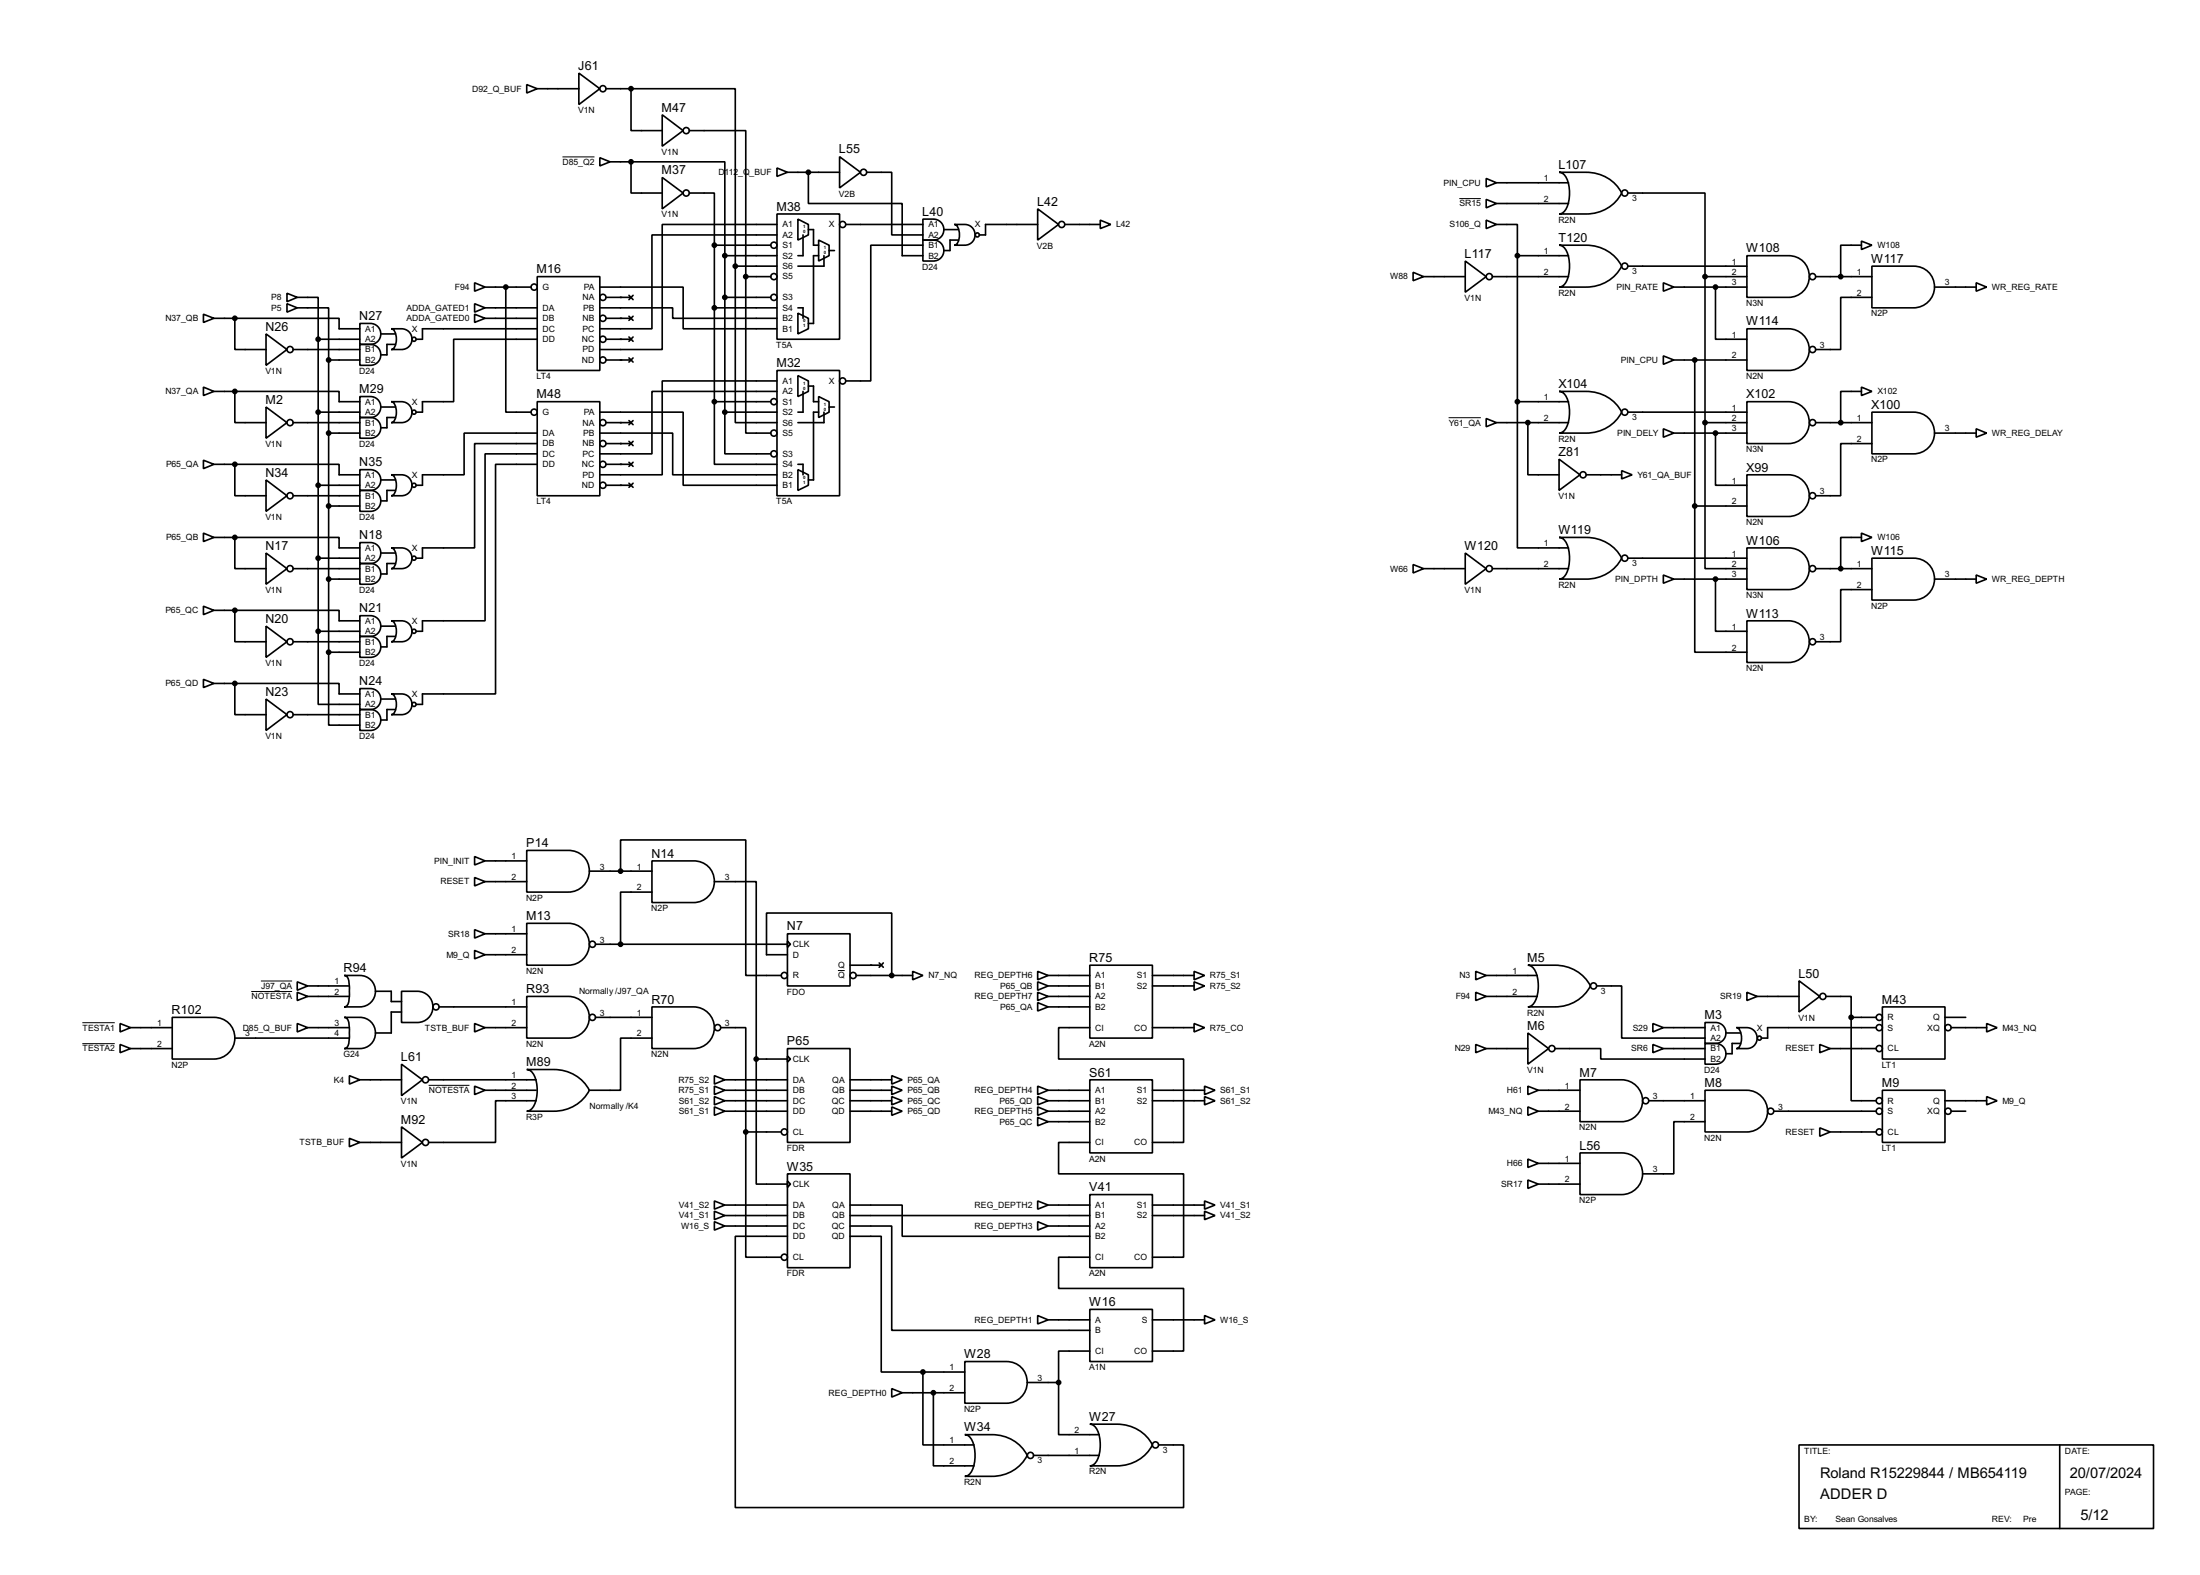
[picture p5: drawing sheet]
<svg xmlns="http://www.w3.org/2000/svg" width="536mm" height="383mm" viewBox="0 0 536 383" stroke-linecap="round" stroke-linejoin="round" font-family="sans-serif">
<g fill="none" stroke="#000" stroke-width=".4">
<path d="M141 17.8l5.1 3.8-5.1 3.9zM128.3 20.6l2.6 1-2.6 1.1zM130.9 21.6h10.1M146.1 38.4l2.5 1-2.5 1zM147.6 21.6h6.1M148.6 39.4h5.1M153.7 39.4h22.9v22.9M153.7 39.4v7.6h7.6M153.7 21.6h25.4v43.2M153.7 21.6v10.2h7.6M161.3 28l5.1 3.8-5.1 3.8zM167.9 31.8h13.8v35.6"/>
<path d="M204.5 38.2l5.1 3.8-5.1 3.8zM161.3 43.2l5.1 3.8-5.1 3.9zM167.9 47h6.1v12.7M174 59.7v38.1M174 59.7h13.8M189.3 52.1h15.2v30.5h-15.2zM189.3 40.9l2.5 1.1-2.5 1zM189.3 57.2h-30.5v22.9h-12.7M189.3 54.7h-28v30.4h-15.2M191.8 42h12.7M194.4 53.4l2.5 1.3v2.5l-2.5 1.3zM195.6 57.2v5.1h-1.2"/>
<path d="M196.9 42v7.6h22.9v12.7h5M196.9 55.9h1.3v3.8h1.2M199.4 58.5l2.6 1.2v2.6l-2.6 1.3zM206 54.7h18.8M211.1 42h6.1v15.2h7.6M224.8 53.4a5 5 0 0 1 4.2 .5 2.55 2.55 0 0 1 .8 2.9 2.55 2.55 0 0 1-2.4 1.7h-2.6zM224.8 58.5a5.1 5.1 0 0 1 4.2 .5 2.57 2.57 0 0 1 .8 2.8 2.57 2.57 0 0 1-2.4 1.8h-2.6zM224.8 59.7h-12.7v33.1h-6.1M229.9 55.9h3.6M232.5 54.7a5 5 0 0 1 4.1 .5 2.53 2.53 0 0 1 .8 2.8 2.53 2.53 0 0 1-2.4 1.7h-2.5a2.21 2.21 0 0 0 1.2-2.5 2.24 2.24 0 0 0-1.2-2.5zM233.5 58.5h-2.1v2.5h-1.5M252.8 50.9l5.1 3.8-5.1 3.8z"/>
<path d="M252.8 54.7h-12.7v2.5h-1.5M259.4 54.7h8.6M268 53.6l2.6 1.1-2.6 1zM362 53.6l2.5 1.1-2.5 1zM362 43.5l2.5 1-2.5 1zM362 48.6l2.5 1-2.5 1zM364.5 54.7h5.1v7.6M364.5 44.5h17.6M364.5 49.6h17.6M379.8 59.7h6.6a9.6 9.6 0 0 1 8.6 5.1 9.5 9.5 0 0 1-8.6 5.1h-6.6a3.2 3.2 0 0 0 2.3-3.1 7.8 7.8 0 0 0-1.3-6.7zM379.8 42h6.6a9.5 9.5 0 0 1 8.6 5 9.5 9.5 0 0 1-8.6 5.1h-6.6a3.2 3.2 0 0 0 2.3-3.1 7.7 7.7 0 0 0-1.3-6.6zM396.5 47h18.8v20.4"/>
<path d="M453.4 58.7l2.6 1-2.6 1.1zM453.4 59.7h-5v7.7M49.6 76.5l2.5 1-2.5 1zM52.1 77.5h5.1M57.2 77.5h25.4v2.6h5.1M57.2 77.5v7.6h7.6M69.9 74l2.5 1-2.5 1zM69.9 71.4l2.5 1-2.5 1.1zM72.4 75h7.7v12.7M72.4 72.4h5.1v10.2M87.7 78.8a5 5 0 0 1 4.1 .5 2.55 2.55 0 0 1 .8 2.9 2.55 2.55 0 0 1-2.4 1.7h-2.5zM115.6 68.9l2.6 1-2.6 1z"/>
<path d="M115.6 74l2.6 1-2.6 1zM115.6 76.5l2.6 1-2.6 1zM118.2 69.9h11.1M118.2 75h12.7M118.2 77.5h12.7M123.2 69.9v30.5h6.1M130.9 67.4h15.2v22.8h-15.2zM146.1 69.9h20.3v10.2h22.9M146.1 75h17.8v2.5h25.4M147.6 72.4h6.1M147.6 77.5h6.1M153.2 71.9l1 1.1"/>
<path d="M153.2 77l1 1M154.2 71.9l-1 1.1M154.2 77l-1 1M174 75h15.3M176.6 72.4h11.2M176.6 62.3v38.1M176.6 62.3h12.7M179.1 64.8v38.1h10.2M179.1 64.8h10.2M181.7 67.4v38.1h6.1M181.7 67.4h6.1M194.4 76.3l2.5 1.2v2.6l-2.5 1.2z"/>
<path d="M194.4 75h1.2v2.5M199.4 62.3h-1.2v16.5h-1.3M200.7 62.3v2.5h-6.3M202 61h1.3M344.2 66.3l2.6 1.1-2.6 1zM346.8 67.4h10.1M356.9 63.6l5.1 3.8-5.1 3.8zM363.5 67.4h18.6M369.6 62.3h12.5M369.6 62.3v35.5M396.5 64.8h29M405.2 68.9l2.5 1-2.5 1z"/>
<path d="M407.7 69.9h17.8M415.3 67.4h10.2M415.3 67.4v35.5M417.9 69.9v12.7h7.6M425.5 62.3h10.2a5.1 5.1 0 0 1 5 5 5.1 5.1 0 0 1-5 5.1h-10.2zM442.3 67.4h13.7M456 64.8h10.1a5.1 5.1 0 0 1 5.1 5.1 5.1 5.1 0 0 1-5.1 5.1h-10.1zM456 72.4h-7.6v12.7h-6.1M471.2 69.9h10.2M481.4 68.9l2.5 1-2.5 1zM49.6 94.3l2.5 1-2.5 1zM52.1 95.3h5.1"/>
<path d="M57.2 95.3h25.4v2.5h5.1M57.2 95.3v7.6h7.6M64.8 81.3l5.1 3.8-5.1 3.9zM64.8 99.1l5.1 3.8-5.1 3.8zM71.4 85.1h16.3M77.5 82.6v71.1M77.5 82.6h10.2M80.1 87.7v71.1M80.1 87.7h7.6M87.7 83.9a5.1 5.1 0 0 1 4.1 .5 2.57 2.57 0 0 1 .8 2.8 2.57 2.57 0 0 1-2.4 1.8h-2.5zM87.7 96.6a5.1 5.1 0 0 1 4.1 .5 2.57 2.57 0 0 1 .8 2.8 2.57 2.57 0 0 1-2.4 1.8h-2.5zM92.8 99.1h3.5"/>
<path d="M92.8 81.3h3.5M95.3 80.1a5.1 5.1 0 0 1 4.1 .5 2.53 2.53 0 0 1 .8 2.8 2.53 2.53 0 0 1-2.4 1.7h-2.5a2.21 2.21 0 0 0 1.3-2.5 2.24 2.24 0 0 0-1.3-2.5zM95.3 97.8a5 5 0 0 1 4.1 .6 2.55 2.55 0 0 1 .8 2.8 2.55 2.55 0 0 1-2.4 1.7h-2.5a2.24 2.24 0 0 0 1.3-2.5 2.29 2.29 0 0 0-1.3-2.6zM96.3 83.9h-2v2.5h-1.5M130.9 97.8h15.2v22.9h-15.2zM130.9 82.6h-20.4v15.2h-7.6v2.6h-1.5M130.9 80.1h-28v2.5h-1.5M147.6 87.7h6.1M147.6 82.6h6.1M153.2 82.1l1 1M153.2 87.2l1 1M154.2 82.1l-1 1"/>
<path d="M154.2 87.2l-1 1M174 97.8v15.3h15.3M174 97.8h13.8M189.3 90.2h15.2v30.5h-15.2zM189.3 95.3h-30.5v15.2h-12.7M189.3 92.8h-28v22.8h-15.2M194.4 91.5l2.5 1.3v2.5l-2.5 1.3zM195.6 95.3v5.1h-1.2M196.9 94h1.3v3.8h1.2M199.4 96.6l2.6 1.2v2.6l-2.6 1.3zM202 99.1h1.3M369.6 97.8v35.6h12.5"/>
<path d="M369.6 97.8h12.5M379.8 95.3h6.6a9.5 9.5 0 0 1 8.6 5.1 9.5 9.5 0 0 1-8.6 5.1h-6.6a3.2 3.2 0 0 0 2.3-3.2 7.7 7.7 0 0 0-1.3-6.6zM405.2 86.7l2.5 1-2.5 1zM407.7 87.7h17.8M412.8 87.7v35.5M425.5 80.1h10.2a5.1 5.1 0 0 1 5 5 5.1 5.1 0 0 1-5 5.1h-10.2zM425.5 97.8h10.2a5.1 5.1 0 0 1 5 5.1 5.1 5.1 0 0 1-5 5.1h-10.2zM453.4 94.3l2.6 1-2.6 1zM453.4 95.3h-5v7.6M49.6 112.1l2.5 1-2.5 1zM52.1 113.1h5.1M57.2 113.1h25.4v2.5h5.1"/>
<path d="M57.2 113.1v7.6h7.6M64.8 116.9l5.1 3.8-5.1 3.8zM71.4 102.9h16.3M77.5 100.4h10.2M77.5 118.2h10.2M80.1 105.5h7.6M87.7 101.7a5.2 5.2 0 0 1 4.1 .5 2.54 2.54 0 0 1 .8 2.8 2.54 2.54 0 0 1-2.4 1.7h-2.5zM87.7 114.4a5.2 5.2 0 0 1 4.1 .5 2.54 2.54 0 0 1 .8 2.8 2.54 2.54 0 0 1-2.4 1.7h-2.5zM87.7 119.4a5.1 5.1 0 0 1 4.1 .5 2.56 2.56 0 0 1 .8 2.9 2.56 2.56 0 0 1-2.4 1.7h-2.5zM92.8 116.9h3.5M95.3 115.6a5.1 5.1 0 0 1 4.1 .5 2.57 2.57 0 0 1 .8 2.9 2.57 2.57 0 0 1-2.4 1.7h-2.5a2.29 2.29 0 0 0 1.3-2.5 2.24 2.24 0 0 0-1.3-2.6zM96.3 101.7h-2v2.5h-1.5"/>
<path d="M96.3 119.4h-2v2.6h-1.5M130.9 105.5h-17.8v10.1h-10.2v2.6h-1.5M130.9 108h-15.3v25.4h-12.7v2.5h-1.5M130.9 110.5h-12.7v40.7h-15.3v2.5h-1.5M130.9 113.1h-10.2v55.9h-17.8v2.5h-1.5M146.1 100.4h20.3v17.8h22.9M146.1 105.5h17.8v10.1h25.4M147.6 118.2h6.1M147.6 102.9h6.1M147.6 113.1h6.1M147.6 108h6.1M153.2 102.4l1 1"/>
<path d="M153.2 107.5l1 1M153.2 112.6l1 1M153.2 117.7l1 1M154.2 102.4l-1 1M154.2 107.5l-1 1M154.2 112.6l-1 1M154.2 117.7l-1 1M176.6 100.4v10.1h11.2M176.6 100.4h12.7M194.4 114.4l2.5 1.2v2.6l-2.5 1.2zM194.4 113.1h1.2v2.5M199.4 100.4h-1.2v16.5h-1.3"/>
<path d="M200.7 100.4v2.5h-6.3M362 101.9l2.5 1-2.5 1zM364.5 102.9h17.6M372.2 102.9v12.7h7.6M379.8 111.8l5.1 3.8-5.1 3.8zM386.4 115.6h8.6M395 114.6l2.6 1-2.6 1zM396.5 100.4h29M405.2 104.4l2.5 1.1-2.5 1zM407.7 105.5h17.8M415.3 102.9v35.6h10.2M415.3 102.9h10.2"/>
<path d="M417.9 105.5v12.7h7.6M425.5 115.6h10.2a5.1 5.1 0 0 1 5 5.1 5.1 5.1 0 0 1-5 5.1h-10.2zM442.3 102.9h13.7M456 100.4h10.1a5.1 5.1 0 0 1 5.1 5 5.1 5.1 0 0 1-5.1 5.1h-10.1zM456 108h-7.6v12.7h-6.1M471.2 105.5h10.2M481.4 104.4l2.5 1.1-2.5 1zM49.6 129.8l2.5 1.1-2.5 1zM52.1 130.9h5.1M57.2 130.9h25.4v2.5h5.1M57.2 130.9v7.6h7.6M64.8 134.7l5.1 3.8-5.1 3.8z"/>
<path d="M71.4 138.5h16.3M71.4 120.7h16.3M77.5 135.9h10.2M80.1 123.2h7.6M87.7 132.1a5.1 5.1 0 0 1 4.1 .5 2.56 2.56 0 0 1 .8 2.9 2.56 2.56 0 0 1-2.4 1.7h-2.5zM87.7 137.2a5.1 5.1 0 0 1 4.1 .5 2.53 2.53 0 0 1 .8 2.9 2.53 2.53 0 0 1-2.4 1.7h-2.5zM92.8 134.7h3.5M95.3 133.4a5.1 5.1 0 0 1 4.1 .5 2.54 2.54 0 0 1 .8 2.9 2.54 2.54 0 0 1-2.4 1.7h-2.5a2.24 2.24 0 0 0 1.3-2.6 2.21 2.21 0 0 0-1.3-2.5zM96.3 137.2h-2v2.6h-1.5M344.2 137.5l2.6 1-2.6 1zM346.8 138.5h10.1M356.9 134.7l5.1 3.8-5.1 3.8z"/>
<path d="M363.5 138.5h18.6M379.8 130.9h6.6a9.5 9.5 0 0 1 8.6 5 9.5 9.5 0 0 1-8.6 5.1h-6.6a3.2 3.2 0 0 0 2.3-3.1 7.7 7.7 0 0 0-1.3-6.6zM396.5 135.9h29M412.8 123.2v35.6h12.7M412.8 123.2h12.7M425.5 133.4h10.2a5.1 5.1 0 0 1 5 5.1 5.1 5.1 0 0 1-5 5.1h-10.2zM442.3 138.5h13.7M453.4 129.8l2.6 1.1-2.6 1zM453.4 130.9h-5v7.6M456 135.9h10.1a5.1 5.1 0 0 1 5.1 5.1 5.1 5.1 0 0 1-5.1 5.1h-10.1zM49.6 147.6l2.5 1-2.5 1.1zM52.1 148.6h5.1"/>
<path d="M57.2 148.6h25.4v2.6h5.1M57.2 148.6v7.7h7.6M64.8 152.5l5.1 3.8-5.1 3.8zM71.4 156.3h16.3M77.5 153.7v17.8h10.2M77.5 153.7h10.2M80.1 158.8v17.8h7.6M80.1 141h7.6M80.1 158.8h7.6M87.7 149.9a5.1 5.1 0 0 1 4.1 .5 2.53 2.53 0 0 1 .8 2.9 2.53 2.53 0 0 1-2.4 1.7h-2.5zM87.7 155a5 5 0 0 1 4.1 .5 2.55 2.55 0 0 1 .8 2.9 2.55 2.55 0 0 1-2.4 1.7h-2.5zM92.8 152.5h3.5"/>
<path d="M95.3 151.2a5.1 5.1 0 0 1 4.1 .5 2.56 2.56 0 0 1 .8 2.8 2.56 2.56 0 0 1-2.4 1.8h-2.5a2.24 2.24 0 0 0 1.3-2.6 2.24 2.24 0 0 0-1.3-2.5zM96.3 155h-2v2.5h-1.5M405.2 140l2.5 1-2.5 1zM407.7 141h17.8M417.9 141v12.7h7.6M425.5 151.2h10.2a5.1 5.1 0 0 1 5 5 5.1 5.1 0 0 1-5 5.1h-10.2zM456 143.6h-7.6v12.7h-6.1M471.2 141h10.2M481.4 140l2.5 1-2.5 1zM49.6 165.4l2.5 1-2.5 1zM52.1 166.4h5.1M57.2 166.4h25.4v2.6h5.1"/>
<path d="M57.2 166.4v7.6h7.6M64.8 170.2l5.1 3.8-5.1 3.9zM71.4 174h16.3M87.7 167.7a5 5 0 0 1 4.1 .5 2.55 2.55 0 0 1 .8 2.9 2.55 2.55 0 0 1-2.4 1.7h-2.5zM87.7 172.8a5.1 5.1 0 0 1 4.1 .5 2.57 2.57 0 0 1 .8 2.8 2.57 2.57 0 0 1-2.4 1.8h-2.5zM92.8 170.2h3.5M95.3 169a5.1 5.1 0 0 1 4.1 .5 2.53 2.53 0 0 1 .8 2.8 2.53 2.53 0 0 1-2.4 1.7h-2.5a2.21 2.21 0 0 0 1.3-2.5 2.24 2.24 0 0 0-1.3-2.5zM96.3 172.8h-2v2.5h-1.5M115.6 213.7l2.6 1-2.6 1zM115.6 208.6l2.6 1-2.6 1zM118.2 214.7h10.1M118.2 209.6h10.1"/>
<path d="M128.3 207.1h10.2a5.1 5.1 0 0 1 5.1 5 5.1 5.1 0 0 1-5.1 5.1h-10.2zM143.6 212.1h15.2M151.2 212.1v-7.6h30.5v33h8.6M158.8 209.6h10.2a5.1 5.1 0 0 1 5 5.1 5.1 5.1 0 0 1-5 5.1h-10.2zM158.8 217.2h-7.6v12.7M174 214.7h10.2v43.2M72.4 239.1l2.6 1-2.6 1zM83.9 237.5h3.8a3.8 3.8 0 0 1 3.8 3.8 3.8 3.8 0 0 1-3.8 3.9h-3.8a1.73 1.73 0 0 0 1.2-2 16.7 16.7 0 0 0-.4-5.1l-.3-.4zM115.6 231.4l2.6 1.1-2.6 1zM115.6 226.4l2.6 1-2.6 1zM118.2 232.5h10.1M118.2 227.4h10.1"/>
<path d="M128.3 224.8h10.2a5.1 5.1 0 0 1 5.1 5.1 5.1 5.1 0 0 1-5.1 5.1h-10.2zM145.1 229.9h46.7M191.8 227.4h15.3v12.7h-15.3zM191.8 229.2l.8 .7-.8 .8zM191.8 232.5h-5.1v-10.2h30.5v15.2M207.1 235h7.6M208.6 237.5h13.7M214.2 234.5l1 1M215.2 234.5l-1 1M222.3 236.5l2.5 1-2.5 1.1zM252.8 236.5l2.5 1-2.5 1.1zM252.8 239.1l2.5 1-2.5 1z"/>
<path d="M255.3 237.5h10.2M265.5 235h15.2v17.8h-15.2zM280.7 237.5h10.2M290.9 239.1l2.5 1-2.5 1zM290.9 236.5l2.5 1-2.5 1.1zM359.5 236.5l2.5 1-2.5 1.1zM362 237.5h12.5M372.2 235h6.6a9.6 9.6 0 0 1 8.6 5.1 9.6 9.6 0 0 1-8.6 5.1h-6.6a3.2 3.2 0 0 0 2.3-3.2 7.6 7.6 0 0 0-1.3-6.6zM438.2 238.8l5.1 3.8-5.1 3.8zM29.3 249.2l2.5 1-2.5 1.1zM29.3 254.3l2.5 1-2.5 1zM31.8 250.2h10.2"/>
<path d="M31.8 255.3h10.2M42 247.7h10.1a5.1 5.1 0 0 1 5.1 5.1 5.1 5.1 0 0 1-5.1 5.1h-10.1zM57.2 252.8h27.9M72.4 241.6l2.6 1-2.6 1zM72.4 249.2l2.6 1-2.6 1.1zM75 240.1h10.1M75 250.2h10.1M75 242.6h10.1M83.9 247.7h3.8a3.8 3.8 0 0 1 3.8 3.8 3.8 3.8 0 0 1-3.8 3.8h-3.8a1.73 1.73 0 0 0 1.2-1.9 16.4 16.4 0 0 0-.4-5.1l-.3-.4zM91.5 241.4h3.8v2.5h2.5M97.8 241.4h3.9a3.8 3.8 0 0 1 3.8 3.8 3.8 3.8 0 0 1-3.8 3.8h-3.9zM97.8 259.1l5.1 3.8-5.1 3.9z"/>
<path d="M97.8 246.4h-2.5v5.1h-3.8M107 245.2h21.3M115.6 249.2l2.6 1-2.6 1.1zM118.2 250.2h10.1M128.3 242.6h10.2a5.1 5.1 0 0 1 5.1 5.1 5.1 5.1 0 0 1-5.1 5.1h-10.2zM145.1 247.7h13.7M158.8 245.2h10.2a5.1 5.1 0 0 1 5 5 5.1 5.1 0 0 1-5 5.1h-10.2zM158.8 252.8h-7.6v12.7h-7.6M175.6 250.2h6.1v25.4M184.2 257.9v30.4h7.6M184.2 257.9h7.6M191.8 255.3h15.3v22.9h-15.3z"/>
<path d="M191.8 257.1l.8 .8-.8 .7zM252.8 241.6l2.5 1-2.5 1zM252.8 244.1l2.5 1.1-2.5 1zM255.3 240.1h10.2M255.3 242.6h10.2M255.3 245.2h10.2M265.5 250.2h-7.6v7.7h30.4v20.3h-7.6M280.7 240.1h10.2M280.7 250.2h10.2M290.9 249.2l2.5 1-2.5 1.1zM359.5 254.3l2.5 1-2.5 1zM359.5 241.6l2.5 1-2.5 1z"/>
<path d="M362 242.6h12.5M362 255.3h10.2M372.2 251.5l5 3.8-5 3.8zM378.8 255.3h11.1v2.6h25.4M388.9 240.1h6.1v12.7h20.3M402.6 254.3l2.6 1-2.6 1zM402.6 249.2l2.6 1-2.6 1.1zM405.2 250.2h10.1M405.2 255.3h10.1M415.3 249a5.1 5.1 0 0 1 4.2 .5 2.57 2.57 0 0 1 .8 2.8 2.57 2.57 0 0 1-2.4 1.8h-2.6zM415.3 254.1a5.2 5.2 0 0 1 4.2 .5 2.54 2.54 0 0 1 .8 2.8 2.54 2.54 0 0 1-2.4 1.7h-2.6zM420.4 251.5h3.6"/>
<path d="M423 250.2a4.9 4.9 0 0 1 4.1 .6 2.56 2.56 0 0 1 .8 2.8 2.56 2.56 0 0 1-2.4 1.7h-2.5a2.24 2.24 0 0 0 1.2-2.5 2.29 2.29 0 0 0-1.2-2.6zM424 254.1h-2.1v2.5h-1.5M425.5 241.6l2.5 1-2.5 1zM428 242.6h10.2M443.3 254.3l2.5 1-2.5 1zM444.8 242.6h6.1v5.1M445.8 255.3h11.2M450.9 247.7v20.3h6.1M450.9 247.7h6.1M457 250.2h-26.4v2.6h-1.5M458.5 245.2h15.3v12.7h-15.3zM473.8 247.7h5"/>
<path d="M475.3 250.2h8.6M483.9 249.2l2.6 1-2.6 1.1zM85.1 277.2l2.6 1-2.6 1zM85.1 261.9l2.6 1-2.6 1.1zM87.7 262.9h10.1M87.7 278.2h10.1M97.8 274.4l5.1 3.8-5.1 3.8zM104.4 262.9h26.2M115.6 264.5l2.6 1-2.6 1zM118.2 265.5h12.4M128.3 260.4h6.6a9.6 9.6 0 0 1 8.7 5.1 9.6 9.6 0 0 1-8.7 5.1h-6.6a3.2 3.2 0 0 0 2.4-3.2 7.6 7.6 0 0 0-1.4-6.6zM130.6 268h-9.9v10.2h-16.3"/>
<path d="M174 261.9l2.6 1-2.6 1.1zM174 264.5l2.6 1-2.6 1zM174 267l2.6 1-2.6 1zM174 269.5l2.6 1.1-2.6 1zM176.6 262.9h15.2M176.6 265.5h15.2M176.6 268h15.2M176.6 270.6h15.2M181.7 275.6v30.5h8.6M181.7 275.6h8.6M207.1 262.9h10.1M207.1 265.5h10.1"/>
<path d="M207.1 268h10.1M207.1 270.6h10.1M217.2 261.9l2.6 1-2.6 1.1zM217.2 264.5l2.6 1-2.6 1zM217.2 267l2.6 1-2.6 1zM217.2 269.5l2.6 1.1-2.6 1zM252.8 264.5l2.5 1-2.5 1zM252.8 269.5l2.5 1.1-2.5 1zM252.8 272.1l2.5 1-2.5 1zM252.8 267l2.5 1-2.5 1zM255.3 265.5h10.2M255.3 268h10.2"/>
<path d="M255.3 270.6h10.2M255.3 273.1h10.2M265.5 262.9h15.2v17.8h-15.2zM265.5 278.2h-7.6v7.6h30.4v20.3h-7.6M280.7 265.5h12.7M280.7 268h12.7M293.4 264.5l2.6 1-2.6 1zM293.4 267l2.6 1-2.6 1zM372.2 269.5l2.5 1.1-2.5 1zM372.2 264.5l2.5 1-2.5 1zM374.7 265.5h10.2M374.7 270.6h10.2"/>
<path d="M384.9 262.9h10.1a5.1 5.1 0 0 1 5.1 5.1 5.1 5.1 0 0 1-5.1 5.1h-10.1zM401.6 268h13.7M415.3 265.5h10.2a5.1 5.1 0 0 1 5.1 5 5.1 5.1 0 0 1-5.1 5.1h-10.2zM415.3 273.1h-7.6v12.7h-7.6M432.1 270.6h24.9M443.3 274.6l2.5 1-2.5 1.1zM445.8 275.6h11.2M458.5 265.5h15.3v12.7h-15.3zM473.8 268h10.1M475.3 270.6h3.5M483.9 267l2.6 1-2.6 1zM174 292.4l2.6 1-2.6 1z"/>
<path d="M174 294.9l2.6 1.1-2.6 1zM174 297.5l2.6 1-2.6 1zM176.6 293.4h15.2M176.6 296h15.2M176.6 298.5h15.2M191.8 285.8h15.3v22.9h-15.3zM191.8 287.6l.8 .7-.8 .8zM207.1 298.5h10.1v25.4h48.3M207.1 293.4h12.7v7.6h45.7M207.1 296h58.4M252.8 297.5l2.5 1-2.5 1zM252.8 292.4l2.5 1-2.5 1z"/>
<path d="M255.3 293.4h10.2M255.3 298.5h10.2M265.5 290.9h15.2v17.8h-15.2zM280.7 293.4h12.7M280.7 296h12.7M293.4 292.4l2.6 1-2.6 1zM293.4 294.9l2.6 1.1-2.6 1zM372.2 282.2l2.5 1.1-2.5 1zM372.2 287.3l2.5 1-2.5 1.1zM374.7 283.3h10.2M374.7 288.3h10.2M384.9 280.7h10.1a5.1 5.1 0 0 1 5.1 5.1 5.1 5.1 0 0 1-5.1 5.1h-10.1z"/>
<path d="M191.8 301h-12.7v66.1h109.2v-15.3h-6.1M207.1 301h7.6v33.1h10.1M265.5 318.8h15.2v12.7h-15.2zM265.5 306.1h-7.6v7.6h30.4v15.3h-7.6M217.2 338.1l2.6 1-2.6 1.1zM219.8 339.1h15.2M224.8 334.1v17.7h12.5M224.8 334.1h10.2M227.4 339.1v17.8h9.9M235 331.5h10.2a5.1 5.1 0 0 1 5 5.1 5.1 5.1 0 0 1-5 5.1h-10.2zM250.2 336.6h7.7M252.8 320.3l2.5 1.1-2.5 1z"/>
<path d="M255.3 321.4h10.2M257.9 336.6v12.7h9.9M265.5 329h-7.6v7.6M280.7 321.4h12.7M293.4 320.3l2.6 1.1-2.6 1zM235 349.3h6.6a9.4 9.4 0 0 1 8.6 5.1 9.5 9.5 0 0 1-8.6 5.1h-6.6a3.2 3.2 0 0 0 2.3-3.2 7.8 7.8 0 0 0-1.3-6.6zM251.8 354.4h16M265.5 346.8h6.6a9.5 9.5 0 0 1 8.6 5 9.5 9.5 0 0 1-8.6 5.1h-6.6a3.2 3.2 0 0 0 2.3-3.1 7.7 7.7 0 0 0-1.3-6.6zM438.2 351.8h86.4v20.4h-86.4zM501.7 351.8v20.4"/>
<circle cx="146.8" cy="21.6" r=".75"/>
<circle cx="167.1" cy="31.8" r=".75"/>
<circle cx="167.1" cy="47" r=".75"/>
<circle cx="188.5" cy="59.7" r=".75"/>
<circle cx="205.2" cy="54.7" r=".75"/>
<circle cx="210.3" cy="42" r=".75"/>
<circle cx="238" cy="57.2" r=".5"/>
<circle cx="258.6" cy="54.7" r=".75"/>
<circle cx="395.7" cy="47" r=".75"/>
<circle cx="130.1" cy="69.9" r=".75"/>
<circle cx="146.8" cy="77.5" r=".75"/>
<circle cx="146.8" cy="72.4" r=".75"/>
<circle cx="188.5" cy="72.4" r=".75"/>
<circle cx="188.5" cy="67.4" r=".75"/>
<circle cx="362.7" cy="67.4" r=".75"/>
<circle cx="395.7" cy="64.8" r=".75"/>
<circle cx="441.5" cy="67.4" r=".75"/>
<circle cx="70.6" cy="85.1" r=".75"/>
<circle cx="100.8" cy="82.6" r=".5"/>
<circle cx="146.8" cy="82.6" r=".75"/>
<circle cx="146.8" cy="87.7" r=".75"/>
<circle cx="188.5" cy="97.8" r=".75"/>
<circle cx="205.2" cy="92.8" r=".75"/>
<circle cx="441.5" cy="85.1" r=".75"/>
<circle cx="70.6" cy="102.9" r=".75"/>
<circle cx="100.8" cy="118.2" r=".5"/>
<circle cx="100.8" cy="100.4" r=".5"/>
<circle cx="130.1" cy="100.4" r=".75"/>
<circle cx="146.8" cy="102.9" r=".75"/>
<circle cx="146.8" cy="118.2" r=".75"/>
<circle cx="146.8" cy="113.1" r=".75"/>
<circle cx="146.8" cy="108" r=".75"/>
<circle cx="188.5" cy="105.5" r=".75"/>
<circle cx="188.5" cy="110.5" r=".75"/>
<circle cx="385.6" cy="115.6" r=".75"/>
<circle cx="395.7" cy="100.4" r=".75"/>
<circle cx="441.5" cy="102.9" r=".75"/>
<circle cx="70.6" cy="120.7" r=".75"/>
<circle cx="70.6" cy="138.5" r=".75"/>
<circle cx="100.8" cy="135.9" r=".5"/>
<circle cx="362.7" cy="138.5" r=".75"/>
<circle cx="395.7" cy="135.9" r=".75"/>
<circle cx="441.5" cy="138.5" r=".75"/>
<circle cx="441.5" cy="120.7" r=".75"/>
<circle cx="70.6" cy="156.3" r=".75"/>
<circle cx="100.8" cy="153.7" r=".5"/>
<circle cx="441.5" cy="156.3" r=".75"/>
<circle cx="70.6" cy="174" r=".75"/>
<circle cx="100.8" cy="171.5" r=".5"/>
<circle cx="144.3" cy="229.9" r=".75"/>
<circle cx="191" cy="237.5" r=".75"/>
<circle cx="207.8" cy="237.5" r=".75"/>
<circle cx="106.2" cy="245.2" r=".75"/>
<circle cx="144.3" cy="247.7" r=".75"/>
<circle cx="174.8" cy="250.2" r=".75"/>
<circle cx="378" cy="255.3" r=".75"/>
<circle cx="388.1" cy="240.1" r=".75"/>
<circle cx="428.5" cy="252.8" r=".5"/>
<circle cx="444" cy="242.6" r=".75"/>
<circle cx="457.7" cy="250.2" r=".75"/>
<circle cx="457.7" cy="255.3" r=".75"/>
<circle cx="457.7" cy="247.7" r=".75"/>
<circle cx="474.5" cy="250.2" r=".75"/>
<circle cx="103.6" cy="262.9" r=".75"/>
<circle cx="103.6" cy="278.2" r=".75"/>
<circle cx="191" cy="275.6" r=".75"/>
<circle cx="400.8" cy="268" r=".75"/>
<circle cx="431.3" cy="270.6" r=".75"/>
<circle cx="457.7" cy="270.6" r=".75"/>
<circle cx="457.7" cy="275.6" r=".75"/>
<circle cx="457.7" cy="268" r=".75"/>
<circle cx="474.5" cy="270.6" r=".75"/>
<circle cx="191" cy="306.1" r=".75"/>
<circle cx="251" cy="354.4" r=".75"/>
<circle cx="281.4" cy="351.8" r=".75"/>
</g>
<g fill="#000">
<circle cx="151.2" cy="77.5" r=".2"/>
<circle cx="151.2" cy="72.4" r=".2"/>
<circle cx="151.2" cy="82.6" r=".2"/>
<circle cx="151.2" cy="87.7" r=".2"/>
<circle cx="151.2" cy="108" r=".2"/>
<circle cx="151.2" cy="102.9" r=".2"/>
<circle cx="151.2" cy="113.1" r=".2"/>
<circle cx="151.2" cy="118.2" r=".2"/>
<circle cx="212.1" cy="235" r=".2"/>
</g>
<g fill="#000" stroke="#000" stroke-width=".4">
<circle cx="153.7" cy="21.6" r=".5"/>
<circle cx="153.7" cy="39.4" r=".5"/>
<circle cx="174" cy="59.7" r=".5"/>
<circle cx="196.9" cy="42" r=".5"/>
<circle cx="57.2" cy="77.5" r=".5"/>
<circle cx="123.2" cy="69.9" r=".5"/>
<circle cx="174" cy="75" r=".5"/>
<circle cx="176.5" cy="62.3" r=".5"/>
<circle cx="176.5" cy="72.4" r=".5"/>
<circle cx="179.1" cy="64.8" r=".5"/>
<circle cx="181.6" cy="67.4" r=".5"/>
<circle cx="369.6" cy="62.3" r=".5"/>
<circle cx="415.3" cy="67.4" r=".5"/>
<circle cx="417.8" cy="69.9" r=".5"/>
<circle cx="448.3" cy="67.4" r=".5"/>
<circle cx="57.2" cy="95.3" r=".5"/>
<circle cx="77.5" cy="82.6" r=".5"/>
<circle cx="80" cy="87.7" r=".5"/>
<circle cx="174" cy="97.8" r=".5"/>
<circle cx="369.6" cy="97.8" r=".5"/>
<circle cx="412.8" cy="87.7" r=".5"/>
<circle cx="57.2" cy="113.1" r=".5"/>
<circle cx="77.5" cy="118.2" r=".5"/>
<circle cx="77.5" cy="100.4" r=".5"/>
<circle cx="80" cy="105.5" r=".5"/>
<circle cx="176.5" cy="100.4" r=".5"/>
<circle cx="372.1" cy="102.9" r=".5"/>
<circle cx="415.3" cy="102.9" r=".5"/>
<circle cx="417.8" cy="105.5" r=".5"/>
<circle cx="448.3" cy="102.9" r=".5"/>
<circle cx="57.2" cy="130.9" r=".5"/>
<circle cx="77.5" cy="135.9" r=".5"/>
<circle cx="80" cy="123.2" r=".5"/>
<circle cx="412.8" cy="123.2" r=".5"/>
<circle cx="448.3" cy="138.5" r=".5"/>
<circle cx="57.2" cy="148.6" r=".5"/>
<circle cx="77.5" cy="153.7" r=".5"/>
<circle cx="80" cy="141" r=".5"/>
<circle cx="80" cy="158.8" r=".5"/>
<circle cx="417.8" cy="141" r=".5"/>
<circle cx="57.2" cy="166.4" r=".5"/>
<circle cx="151.1" cy="212.1" r=".5"/>
<circle cx="151.1" cy="229.9" r=".5"/>
<circle cx="217.2" cy="237.5" r=".5"/>
<circle cx="184.2" cy="257.9" r=".5"/>
<circle cx="450.9" cy="247.7" r=".5"/>
<circle cx="181.6" cy="275.6" r=".5"/>
<circle cx="224.8" cy="334.1" r=".5"/>
<circle cx="227.3" cy="339.1" r=".5"/>
<circle cx="257.8" cy="336.6" r=".5"/>
</g>
<path d="M137 38.2h7.8M355.5 48.4h5.2M352.9 101.7h7.8M63.6 238.9h7.6M204.1 236.3h1.7M20.1 249h7.9M20.1 254.1h7.9M61.2 241.4h10M104.4 264.3h10" fill="none" stroke="#000" stroke-width=".24"/>
<g font-size="4">
<text x="443.3" y="360">Roland R15229844 / MB654119</text>
<text x="504.2" y="360">20/07/2024</text>
<text x="443.3" y="365.1">ADDER D</text>
<text x="506.8" y="370.1">5/12</text>
</g>
<g font-size="3.4">
<text x="140.9" y="17">J61</text>
<text x="161.2" y="27.2">M47</text>
<text x="204.4" y="37.4">L55</text>
<text x="379.6" y="41.2">L107</text>
<text x="161.2" y="42.4">M37</text>
<text x="189.1" y="51.3">M38</text>
<text x="224.7" y="52.6">L40</text>
<text x="252.6" y="50.1">L42</text>
<text x="379.6" y="58.9">T120</text>
<text x="356.8" y="62.8">L117</text>
<text x="425.4" y="61.4">W108</text>
<text x="455.8" y="64">W117</text>
<text x="130.7" y="66.6">M16</text>
<text x="87.5" y="78">N27</text>
<text x="64.7" y="80.5">N26</text>
<text x="425.4" y="79.3">W114</text>
<text x="189.1" y="89.4">M32</text>
<text x="87.5" y="95.8">M29</text>
<text x="379.6" y="94.5">X104</text>
<text x="64.7" y="98.3">M2</text>
<text x="130.7" y="97">M48</text>
<text x="425.4" y="97">X102</text>
<text x="455.8" y="99.5">X100</text>
<text x="87.5" y="113.6">N35</text>
<text x="379.6" y="111">Z81</text>
<text x="64.7" y="116.1">N34</text>
<text x="425.4" y="114.8">X99</text>
<text x="87.5" y="131.3">N18</text>
<text x="379.6" y="130.1">W119</text>
<text x="64.7" y="133.9">N17</text>
<text x="356.8" y="133.9">W120</text>
<text x="425.4" y="132.6">W106</text>
<text x="455.8" y="135.1">W115</text>
<text x="87.5" y="149.1">N21</text>
<text x="64.7" y="151.7">N20</text>
<text x="425.4" y="150.3">W113</text>
<text x="87.5" y="166.9">N24</text>
<text x="64.7" y="169.4">N23</text>
<text x="128.2" y="206.3">P14</text>
<text x="158.7" y="208.8">N14</text>
<text x="128.2" y="224">M13</text>
<text x="191.7" y="226.6">N7</text>
<text x="83.7" y="236.7">R94</text>
<text x="265.3" y="234.2">R75</text>
<text x="372" y="234.2">M5</text>
<text x="438.1" y="238">L50</text>
<text x="128.2" y="241.8">R93</text>
<text x="158.7" y="244.4">R70</text>
<text x="458.4" y="244.4">M43</text>
<text x="41.8" y="246.9">R102</text>
<text x="372" y="250.7">M6</text>
<text x="415.2" y="248.2">M3</text>
<text x="191.7" y="254.5">P65</text>
<text x="97.7" y="258.3">L61</text>
<text x="128.2" y="259.6">M89</text>
<text x="265.3" y="262.1">S61</text>
<text x="384.7" y="262.1">M7</text>
<text x="415.2" y="264.7">M8</text>
<text x="458.4" y="264.7">M9</text>
<text x="97.7" y="273.6">M92</text>
<text x="384.7" y="279.9">L56</text>
<text x="191.7" y="285">W35</text>
<text x="265.3" y="290.1">V41</text>
<text x="265.3" y="318">W16</text>
<text x="234.9" y="330.7">W28</text>
<text x="265.3" y="346">W27</text>
<text x="234.9" y="348.5">W34</text>
</g>
<g font-size="2.4">
<text x="115" y="22.3">D92_Q_BUF</text>
<text x="140.8" y="27.5">V1N</text>
<text x="137" y="40.1">D85_Q2</text>
<text x="161.1" y="37.7">V1N</text>
<text x="175" y="42.7">D112_Q_BUF</text>
<text x="204.3" y="47.9">V2B</text>
<text x="351.6" y="45.2">PIN_CPU</text>
<text x="376.1" y="44.1">1</text>
<text x="161.1" y="52.9">V1N</text>
<text x="355.5" y="50.2">SR15</text>
<text x="376.1" y="49.2">2</text>
<text x="397.6" y="48.9">3</text>
<text x="190.6" y="55.4">A1</text>
<text x="190.6" y="57.9">A2</text>
<text x="201.9" y="55.4">X</text>
<text x="226.1" y="55.4">A1</text>
<text x="226.1" y="57.9">A2</text>
<text x="237.4" y="55.4">X</text>
<text x="271.8" y="55.4">L42</text>
<text x="353.1" y="55.4">S106_Q</text>
<text x="379.6" y="54.2">R2N</text>
<text x="190.6" y="62.9">S2</text>
<text x="190.6" y="65.5">S6</text>
<text x="190.6" y="60.4">S1</text>
<text x="224.6" y="65.6">D24</text>
<text x="226.1" y="60.4">B1</text>
<text x="226.1" y="62.9">B2</text>
<text x="252.6" y="60.6">V2B</text>
<text x="376.1" y="61.9">1</text>
<text x="421.8" y="64.4">1</text>
<text x="457.3" y="60.4">W108</text>
<text x="110.8" y="70.6">F94</text>
<text x="132.1" y="70.6">G</text>
<text x="142.2" y="70.6">PA</text>
<text x="190.6" y="68.1">S5</text>
<text x="338.6" y="68.1">W88</text>
<text x="376.1" y="67">2</text>
<text x="379.6" y="72">R2N</text>
<text x="393.7" y="70.6">PIN_RATE</text>
<text x="397.6" y="66.7">3</text>
<text x="421.8" y="67">2</text>
<text x="421.8" y="69.5">3</text>
<text x="452.3" y="67">1</text>
<text x="452.3" y="72">2</text>
<text x="473.8" y="69.5">3</text>
<text x="485.2" y="70.6">WR_REG_RATE</text>
<text x="66.1" y="75.6">P5</text>
<text x="66.1" y="73.1">P8</text>
<text x="99" y="75.6">ADDA_GATED1</text>
<text x="132.1" y="75.6">DA</text>
<text x="141.9" y="73.1">NA</text>
<text x="142" y="75.6">PB</text>
<text x="190.6" y="75.6">S4</text>
<text x="190.6" y="73.1">S3</text>
<text x="356.7" y="73.3">V1N</text>
<text x="425.3" y="74.5">N3N</text>
<text x="455.8" y="77">N2P</text>
<text x="40.3" y="78.2">N37_QB</text>
<text x="89" y="80.8">A1</text>
<text x="89" y="83.3">A2</text>
<text x="99" y="78.2">ADDA_GATED0</text>
<text x="100.3" y="80.8">X</text>
<text x="132.1" y="78.2">DB</text>
<text x="132.1" y="80.8">DC</text>
<text x="132.1" y="83.3">DD</text>
<text x="141.7" y="83.3">NC</text>
<text x="141.9" y="80.8">PC</text>
<text x="141.9" y="78.2">NB</text>
<text x="190.6" y="78.2">B2</text>
<text x="190.6" y="80.8">B1</text>
<text x="421.8" y="82.2">1</text>
<text x="89" y="85.8">B1</text>
<text x="89" y="88.4">B2</text>
<text x="141.7" y="88.4">ND</text>
<text x="141.9" y="85.8">PD</text>
<text x="189.1" y="84.7">T5A</text>
<text x="394.8" y="88.4">PIN_CPU</text>
<text x="421.8" y="87.3">2</text>
<text x="443.3" y="84.7">3</text>
<text x="40.3" y="96">N37_QA</text>
<text x="64.6" y="91">V1N</text>
<text x="87.5" y="91">D24</text>
<text x="130.7" y="92.3">LT4</text>
<text x="190.6" y="93.5">A1</text>
<text x="190.6" y="96">A2</text>
<text x="201.9" y="93.5">X</text>
<text x="425.3" y="92.3">N2N</text>
<text x="457.3" y="96">X102</text>
<text x="89" y="98.5">A1</text>
<text x="89" y="101">A2</text>
<text x="100.3" y="98.5">X</text>
<text x="132.1" y="101">G</text>
<text x="142.2" y="101">PA</text>
<text x="190.6" y="101">S2</text>
<text x="190.6" y="98.5">S1</text>
<text x="376.1" y="97.4">1</text>
<text x="421.8" y="100">1</text>
<text x="89" y="103.6">B1</text>
<text x="89" y="106.2">B2</text>
<text x="132.1" y="106.2">DA</text>
<text x="141.9" y="103.6">NA</text>
<text x="142" y="106.2">PB</text>
<text x="190.6" y="103.6">S6</text>
<text x="190.6" y="106.2">S5</text>
<text x="352.9" y="103.6">Y61_QA</text>
<text x="376.1" y="102.5">2</text>
<text x="379.6" y="107.6">R2N</text>
<text x="393.9" y="106.2">PIN_DELY</text>
<text x="397.6" y="102.3">3</text>
<text x="421.8" y="102.5">2</text>
<text x="421.8" y="105.1">3</text>
<text x="452.3" y="102.5">1</text>
<text x="452.3" y="107.6">2</text>
<text x="473.8" y="105.1">3</text>
<text x="485.2" y="106.2">WR_REG_DELAY</text>
<text x="40.4" y="113.7">P65_QA</text>
<text x="64.6" y="108.8">V1N</text>
<text x="87.5" y="108.8">D24</text>
<text x="132.1" y="108.7">DB</text>
<text x="132.1" y="111.2">DC</text>
<text x="132.1" y="113.7">DD</text>
<text x="141.7" y="113.7">NC</text>
<text x="141.9" y="111.2">PC</text>
<text x="141.9" y="108.7">NB</text>
<text x="190.6" y="113.7">S4</text>
<text x="190.6" y="111.2">S3</text>
<text x="425.3" y="110.1">N3N</text>
<text x="455.8" y="112.6">N2P</text>
<text x="89" y="116.3">A1</text>
<text x="89" y="118.9">A2</text>
<text x="100.3" y="116.3">X</text>
<text x="141.7" y="118.9">ND</text>
<text x="141.9" y="116.3">PD</text>
<text x="190.6" y="116.3">B2</text>
<text x="190.6" y="118.9">B1</text>
<text x="398.8" y="116.3">Y61_QA_BUF</text>
<text x="421.8" y="117.8">1</text>
<text x="89" y="121.4">B1</text>
<text x="89" y="123.9">B2</text>
<text x="130.7" y="122.8">LT4</text>
<text x="189.1" y="122.8">T5A</text>
<text x="379.6" y="121.5">V1N</text>
<text x="421.8" y="122.8">2</text>
<text x="443.3" y="120.3">3</text>
<text x="40.4" y="131.6">P65_QB</text>
<text x="64.6" y="126.6">V1N</text>
<text x="87.5" y="126.6">D24</text>
<text x="425.3" y="127.8">N2N</text>
<text x="457.3" y="131.6">W106</text>
<text x="89" y="134.1">A1</text>
<text x="89" y="136.6">A2</text>
<text x="100.3" y="134.1">X</text>
<text x="376.1" y="133">1</text>
<text x="397.6" y="137.8">3</text>
<text x="421.8" y="135.5">1</text>
<text x="89" y="139.2">B1</text>
<text x="89" y="141.7">B2</text>
<text x="338.6" y="139.2">W66</text>
<text x="376.1" y="138.1">2</text>
<text x="379.6" y="143.1">R2N</text>
<text x="393.4" y="141.7">PIN_DPTH</text>
<text x="421.8" y="138.1">2</text>
<text x="421.8" y="140.6">3</text>
<text x="452.3" y="138.1">1</text>
<text x="452.3" y="143.2">2</text>
<text x="473.8" y="140.6">3</text>
<text x="485.2" y="141.7">WR_REG_DEPTH</text>
<text x="40.3" y="149.3">P65_QC</text>
<text x="64.6" y="144.4">V1N</text>
<text x="87.5" y="144.4">D24</text>
<text x="356.7" y="144.4">V1N</text>
<text x="425.3" y="145.7">N3N</text>
<text x="455.8" y="148.2">N2P</text>
<text x="89" y="151.9">A1</text>
<text x="89" y="154.4">A2</text>
<text x="100.3" y="151.9">X</text>
<text x="421.8" y="153.3">1</text>
<text x="443.3" y="155.9">3</text>
<text x="89" y="157">B1</text>
<text x="89" y="159.5">B2</text>
<text x="421.8" y="158.4">2</text>
<text x="40.3" y="167.1">P65_QD</text>
<text x="64.6" y="162.2">V1N</text>
<text x="87.5" y="162.2">D24</text>
<text x="425.3" y="163.4">N2N</text>
<text x="89" y="169.7">A1</text>
<text x="89" y="172.2">A2</text>
<text x="100.3" y="169.7">X</text>
<text x="64.6" y="179.9">V1N</text>
<text x="87.5" y="179.9">D24</text>
<text x="89" y="174.7">B1</text>
<text x="89" y="177.3">B2</text>
<text x="124.6" y="209.2">1</text>
<text x="105.7" y="210.3">PIN_INIT</text>
<text x="107.3" y="215.4">RESET</text>
<text x="124.6" y="214.3">2</text>
<text x="146.1" y="211.7">3</text>
<text x="155.1" y="211.7">1</text>
<text x="176.6" y="214.3">3</text>
<text x="128.1" y="219.3">N2P</text>
<text x="155.1" y="216.8">2</text>
<text x="158.6" y="221.9">N2P</text>
<text x="124.6" y="227">1</text>
<text x="108.7" y="233.2">M9_Q</text>
<text x="109.1" y="228.1">SR18</text>
<text x="124.6" y="232.1">2</text>
<text x="146.1" y="229.5">3</text>
<text x="193.1" y="230.6">CLK</text>
<text x="193.1" y="233.2">D</text>
<text x="81.5" y="239.7">1</text>
<text x="128.1" y="237.1">N2N</text>
<text x="193.1" y="238.2">R</text>
<text x="204.1" y="235.7">Q</text>
<text x="204.1" y="238.2">Q</text>
<text x="226.1" y="238.2">N7_NQ</text>
<text x="237.4" y="238.2">REG_DEPTH6</text>
<text x="266.8" y="238.2">A1</text>
<text x="276.9" y="238.2">S1</text>
<text x="294.7" y="238.2">R75_S1</text>
<text x="355.5" y="238.2">N3</text>
<text x="368.5" y="237.1">1</text>
<text x="61.2" y="243.3">NOTESTA</text>
<text x="63.6" y="240.8">J97_QA</text>
<text x="81.5" y="242.2">2</text>
<text x="124.6" y="244.8">1</text>
<text x="141" y="242">Normally /J97_QA</text>
<text x="191.6" y="242.2">FDO</text>
<text x="237.4" y="243.3">REG_DEPTH7</text>
<text x="243.6" y="245.9">P65_QA</text>
<text x="243.6" y="240.8">P65_QB</text>
<text x="266.8" y="243.3">A2</text>
<text x="266.8" y="240.8">B1</text>
<text x="266.8" y="245.9">B2</text>
<text x="276.9" y="240.8">S2</text>
<text x="294.7" y="240.8">R75_S2</text>
<text x="354.6" y="243.3">F94</text>
<text x="368.5" y="242.2">2</text>
<text x="389.9" y="242">3</text>
<text x="419" y="243.3">SR19</text>
<text x="20.1" y="250.9">TESTA1</text>
<text x="38.3" y="249.8">1</text>
<text x="59.1" y="250.9">D85_Q_BUF</text>
<text x="81.5" y="249.8">3</text>
<text x="103.5" y="250.9">TSTB_BUF</text>
<text x="124.6" y="249.8">2</text>
<text x="146.1" y="247.3">3</text>
<text x="155.1" y="247.3">1</text>
<text x="176.6" y="249.8">3</text>
<text x="266.8" y="250.9">CI</text>
<text x="276.3" y="250.9">CO</text>
<text x="294.7" y="250.9">R75_CO</text>
<text x="372" y="247.3">R2N</text>
<text x="397.7" y="250.9">S29</text>
<text x="416.6" y="250.9">A1</text>
<text x="427.9" y="250.9">X</text>
<text x="438" y="248.5">V1N</text>
<text x="459.8" y="250.9">S</text>
<text x="459.8" y="248.4">R</text>
<text x="469.4" y="250.9">XQ</text>
<text x="470.8" y="248.4">Q</text>
<text x="487.7" y="250.9">M43_NQ</text>
<text x="20.1" y="256">TESTA2</text>
<text x="38.3" y="254.9">2</text>
<text x="59.7" y="252.4">3</text>
<text x="81.5" y="252.4">4</text>
<text x="83.7" y="257.4">G24</text>
<text x="128.1" y="254.9">N2N</text>
<text x="155.1" y="252.4">2</text>
<text x="158.6" y="257.4">N2N</text>
<text x="265.3" y="254.9">A2N</text>
<text x="354.3" y="256">N29</text>
<text x="397.3" y="256">SR6</text>
<text x="416.6" y="256">B1</text>
<text x="416.6" y="253.5">A2</text>
<text x="434.9" y="256">RESET</text>
<text x="459.8" y="256">CL</text>
<text x="41.8" y="260">N2P</text>
<text x="81.3" y="263.6">K4</text>
<text x="124.6" y="262.5">1</text>
<text x="165.2" y="263.6">R75_S2</text>
<text x="193.1" y="258.6">CLK</text>
<text x="193.1" y="263.6">DA</text>
<text x="202.7" y="263.6">QA</text>
<text x="221" y="263.6">P65_QA</text>
<text x="372" y="261.2">V1N</text>
<text x="415.1" y="261.2">D24</text>
<text x="416.6" y="258.6">B2</text>
<text x="458.3" y="260">LT1</text>
<text x="97.6" y="268.9">V1N</text>
<text x="104.4" y="266.2">NOTESTA</text>
<text x="124.6" y="265.1">2</text>
<text x="124.6" y="267.6">3</text>
<text x="143.6" y="269.9">Normally /K4</text>
<text x="165.2" y="266.2">R75_S1</text>
<text x="165.4" y="268.7">S61_S2</text>
<text x="193.1" y="266.2">DB</text>
<text x="193.1" y="268.7">DC</text>
<text x="202.6" y="268.7">QC</text>
<text x="202.7" y="266.2">QB</text>
<text x="221" y="266.2">P65_QB</text>
<text x="221" y="268.7">P65_QC</text>
<text x="237.4" y="266.2">REG_DEPTH4</text>
<text x="243.5" y="268.7">P65_QD</text>
<text x="266.8" y="266.2">A1</text>
<text x="266.8" y="268.7">B1</text>
<text x="276.9" y="268.7">S2</text>
<text x="276.9" y="266.2">S1</text>
<text x="297.2" y="266.2">S61_S1</text>
<text x="297.2" y="268.7">S61_S2</text>
<text x="367" y="266.2">H61</text>
<text x="381.2" y="265.1">1</text>
<text x="402.6" y="267.6">3</text>
<text x="411.7" y="267.6">1</text>
<text x="459.8" y="268.7">R</text>
<text x="470.8" y="268.7">Q</text>
<text x="487.7" y="268.7">M9_Q</text>
<text x="128.1" y="272.7">R3P</text>
<text x="165.4" y="271.3">S61_S1</text>
<text x="193.1" y="271.3">DD</text>
<text x="202.6" y="271.3">QD</text>
<text x="221" y="271.3">P65_QD</text>
<text x="237.4" y="271.3">REG_DEPTH5</text>
<text x="243.5" y="273.8">P65_QC</text>
<text x="266.8" y="271.3">A2</text>
<text x="266.8" y="273.8">B2</text>
<text x="362.5" y="271.3">M43_NQ</text>
<text x="381.2" y="270.2">2</text>
<text x="384.7" y="275.2">N2N</text>
<text x="411.7" y="272.7">2</text>
<text x="433.1" y="270.2">3</text>
<text x="459.8" y="271.3">S</text>
<text x="469.4" y="271.3">XQ</text>
<text x="73" y="278.9">TSTB_BUF</text>
<text x="191.6" y="280.3">FDR</text>
<text x="193.1" y="276.3">CL</text>
<text x="266.8" y="278.9">CI</text>
<text x="276.3" y="278.9">CO</text>
<text x="415.1" y="277.7">N2N</text>
<text x="434.9" y="276.3">RESET</text>
<text x="458.3" y="280.3">LT1</text>
<text x="459.8" y="276.3">CL</text>
<text x="97.6" y="284.1">V1N</text>
<text x="265.3" y="282.8">A2N</text>
<text x="367" y="284">H66</text>
<text x="381.2" y="282.9">1</text>
<text x="381.2" y="287.9">2</text>
<text x="402.6" y="285.4">3</text>
<text x="193.1" y="289">CLK</text>
<text x="365.6" y="289">SR17</text>
<text x="384.7" y="293">N2P</text>
<text x="165.4" y="294.1">V41_S2</text>
<text x="165.4" y="296.7">V41_S1</text>
<text x="165.9" y="299.2">W16_S</text>
<text x="193.1" y="294.1">DA</text>
<text x="193.1" y="296.7">DB</text>
<text x="193.1" y="299.2">DC</text>
<text x="202.6" y="299.2">QC</text>
<text x="202.7" y="294.1">QA</text>
<text x="202.7" y="296.7">QB</text>
<text x="237.4" y="299.2">REG_DEPTH3</text>
<text x="237.4" y="294.1">REG_DEPTH2</text>
<text x="266.8" y="294.1">A1</text>
<text x="266.8" y="299.2">A2</text>
<text x="266.8" y="296.7">B1</text>
<text x="276.9" y="296.7">S2</text>
<text x="276.9" y="294.1">S1</text>
<text x="297.2" y="294.1">V41_S1</text>
<text x="297.2" y="296.7">V41_S2</text>
<text x="193.1" y="301.7">DD</text>
<text x="202.6" y="301.7">QD</text>
<text x="266.8" y="301.7">B2</text>
<text x="191.6" y="310.8">FDR</text>
<text x="193.1" y="306.8">CL</text>
<text x="265.3" y="310.8">A2N</text>
<text x="266.8" y="306.8">CI</text>
<text x="276.3" y="306.8">CO</text>
<text x="237.4" y="322.1">REG_DEPTH1</text>
<text x="266.8" y="322.1">A</text>
<text x="278.1" y="322.1">S</text>
<text x="297.2" y="322.1">W16_S</text>
<text x="266.8" y="324.6">B</text>
<text x="266.8" y="329.7">CI</text>
<text x="276.3" y="329.7">CO</text>
<text x="231.3" y="333.7">1</text>
<text x="265.3" y="333.6">A1N</text>
<text x="201.8" y="339.8">REG_DEPTH0</text>
<text x="231.3" y="338.7">2</text>
<text x="252.8" y="336.2">3</text>
<text x="234.8" y="343.8">N2P</text>
<text x="231.3" y="351.4">1</text>
<text x="261.8" y="354">1</text>
<text x="261.8" y="348.9">2</text>
<text x="283.3" y="353.7">3</text>
<text x="439.5" y="354">TITLE:</text>
<text x="503" y="354">DATE:</text>
<text x="231.3" y="356.5">2</text>
<text x="252.8" y="356.3">3</text>
<text x="265.3" y="359">R2N</text>
<text x="234.8" y="361.6">R2N</text>
<text x="503" y="364.1">PAGE:</text>
<text x="439.5" y="370.4">BY:</text>
<text x="447.1" y="370.4">Sean Gonsalves</text>
<text x="485.2" y="370.4">REV:</text>
<text x="492.8" y="370.4">Pre</text>
</g>
<g font-size="1.2">
<text x="195.6" y="55.6">1</text>
<text x="195.6" y="56.8">0</text>
<text x="200.7" y="60.7">1</text>
<text x="200.7" y="62">0</text>
<text x="195.6" y="79.7">1</text>
<text x="195.6" y="78.4">0</text>
<text x="195.6" y="93.7">1</text>
<text x="195.6" y="95">0</text>
<text x="200.7" y="98.8">1</text>
<text x="200.7" y="100.1">0</text>
<text x="195.6" y="117.8">1</text>
<text x="195.6" y="116.5">0</text>
</g>
</svg>
